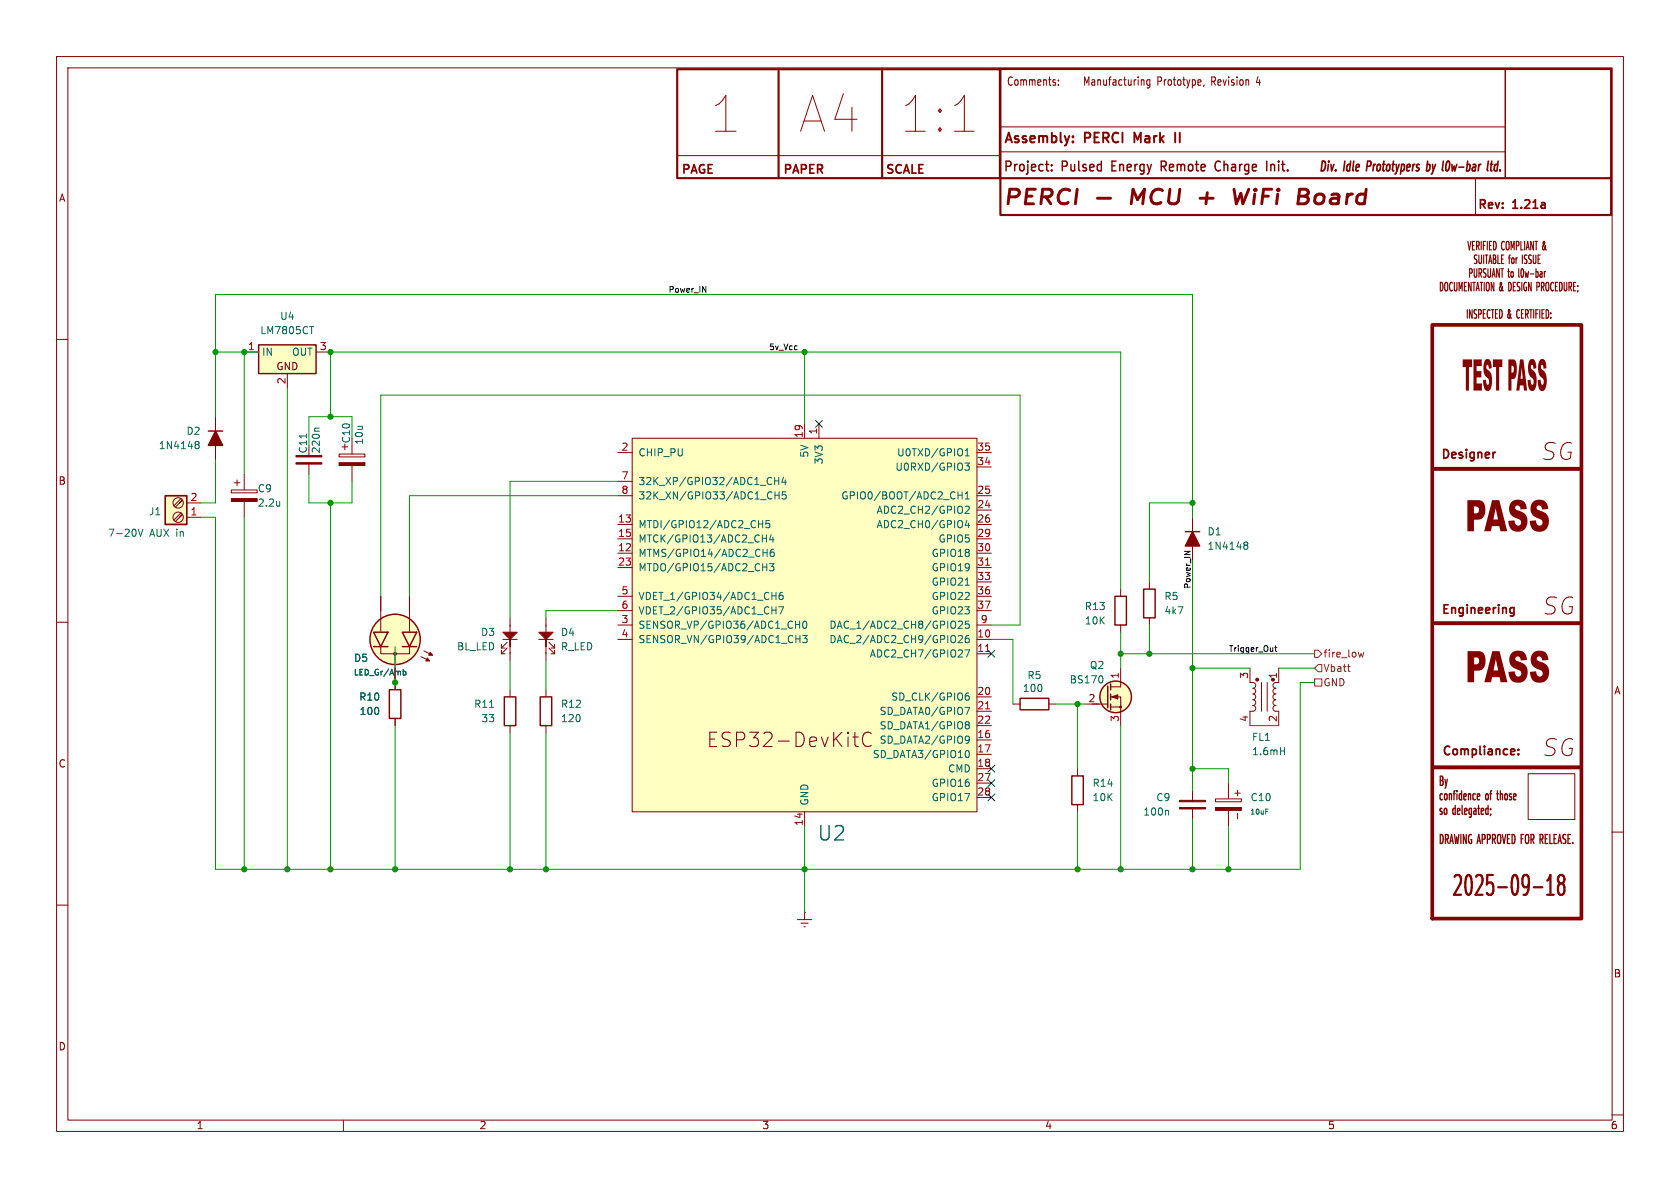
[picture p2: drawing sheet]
<svg xmlns="http://www.w3.org/2000/svg" width="297mm" height="210mm" viewBox="0 0 297 210" stroke-linecap="round" stroke-linejoin="round" font-family="sans-serif">
<path d="M119.7 12.2h57.1v19.3h-57.1zM137.6 12.5v18.8M156 12.5v18.8M176.9 12.2h107.9v25.8h-107.9zM176.9 31.5h108" fill="none" stroke="#840000" stroke-width=".38"/>
<g fill="none" stroke="#840000" stroke-width=".18">
<path d="M10 10h277v190h-277zM12 12h273v186h-273zM197.1 14.1l.2 .2v.8M197.3 15l-.1 .1M197.3 14.4l-.1 .1M198.3 14.2l-.3-.1-.2 .3 .1 .6h.4M198.7 14.1h.4M198.8 13.6v1.3l.3 .2M199.5 14.1v.9l.3 .1 .2-.2M200 14.1v1M200.5 14.1v1M200.8 14.1l-.2 .1-.1 .2"/>
<path d="M201.2 13.6v.1M201.2 14.1v1M201.8 14.2l.1-.1 .3 .1v.9M201.8 14.1v1M203.3 14.2l-.3-.1-.3 .3 .1 .6h.5M203.3 14.1v1.2l-.2 .3-.3-.1M212.9 15l-.1 .3M119.8 27.5h56.9M176.9 22.4h89.1M176.9 26.8h89.1M260.9 31.5v6.5M10 60h2"/>
<path d="M10 110h2M284.9 147.1h2M10 160h2M60.7 198v2M284.9 197.1h2"/>
</g>
<path d="M271.1 156.8h1.6M273.5 158.2h1.2M273.5 155.7l.6-1v3.5M275.8 156.2a1.4 1.4 0 0 0 0 2 .63 .63 0 0 0 .8-.7 1.2 1.2 0 0 0-.4-1.3M275.8 156.2l-.2-.2a.94 .94 0 0 1 .2-1.3 .78 .78 0 0 1 .8 .4 .78 .78 0 0 1-.2 .9l-.2 .2M275.8 156.2h.4" fill="none" stroke="#840000" stroke-width=".4"/>
<path d="M194 35h2.3M212.2 35h2.3M218.2 33.4l.4 2.6 .8-1.8 .3 1.8 1.1-2.6" fill="none" stroke="#840000" stroke-width=".52"/>
<path d="M252.2 30.1h.4M252.4 28.5l-.2 1.7M252.6 29.1h-.3M263 30.1l.1 .1M263.1 28.5l-.2 1.5M263.5 29.1h.4M263.7 28.5l-.2 1.5 .1 .1 .2 .1M264.7 29.1l-.4 .1-.2 .7 .2 .3 .4-.1" fill="none" stroke="#840000" stroke-width=".29"/>
<path d="M266.1 12.2v19.2M184.8 29.1h.6M185.1 30.1l.3 .1M185.9 30v.2M185.9 29.1v.2M205.3 29.4h.6M205.9 28.5h-.6v1.7M215.5 28.5a.93 .93 0 0 0-.7 .7 .93 .93 0 0 0 .3 .9l.4 .1M223.9 28.5v1.7M224.7 29.1v1.1M225.1 29.1l-.4 .1" fill="none" stroke="#840000" stroke-width=".25"/>
<path d="M201.1 24.7l-.6-1.3v1.8M207.8 23.4v1.8M208.6 23.4v1.8" fill="none" stroke="#840000" stroke-width=".34"/>
<path d="M253.2 57.4h26.4v105h-26.4z" fill="none" stroke="#840000" stroke-width=".65"/>
<path d="M253.7 82.9h25.5M253.7 110.2h25.5" fill="none" stroke="#840000" stroke-width=".7"/>
<path d="M264.2 80h.2M267.2 107.4l.5 .1M267.7 107.4v1.2l-.3 .3M267.7 108.3l-.5 .1M268.4 133.3v.1M268.4 132.5v.1" fill="none" stroke="#840000" stroke-width=".3"/>
<g fill="#840000">
<path d="M258.6 63.5h1.6v1.4h-.5v4.1h-.6v-4.1h-.5z"/>
<path d="M260.5 63.5h1.5v1.2h-1v.9h.9v1.1h-.9v1.1h1v1.2h-1.5z"/>
<path d="M262.7 63.6a.69 .69 0 0 1 .7 0 .69 .69 0 0 1 .3 .7v.8l-.5 .1-.2-.7a.46 .46 0 0 0-.3 .4 .46 .46 0 0 0 .3 .4 2.6 2.6 0 0 1 .7 2.9 .7 .7 0 0 1-.3 .8 .7 .7 0 0 1-.9-.1l-.2-.6-.1-1.1 .5-.1a.66 .66 0 0 0 .4 .9l.1-.2a1.1 1.1 0 0 0-.6-1.3 2.97 2.97 0 0 1 .1-2.9z"/>
<path d="M263.9 63.5h1.7v1.4h-.6v4.1h-.5v-4.1h-.6z"/>
<path d="M266.7 63.5l1 .1a3.3 3.3 0 0 1 .3 2.9l-.1 .2a.58 .58 0 0 1-.7 .3v2h-.5v-3.1h.5a.7 .7 0 0 0 .3-1.2h-.3v1.2h-.5z"/>
<path d="M268.7 63.5h.6l.7 5.5h-.6l-.1-.9h-.6l-.1 .9h-.5l.2-2h.9l-.2-2-.2 2h-.5z"/>
<path d="M270.6 63.6a.69 .69 0 0 1 .7 0 .69 .69 0 0 1 .2 .7l.1 .8-.5 .1-.2-.7a.46 .46 0 0 0-.3 .4 .46 .46 0 0 0 .3 .4 2.6 2.6 0 0 1 .7 2.9 .7 .7 0 0 1-.4 .8 .7 .7 0 0 1-.8-.1l-.2-.6-.1-1.1 .5-.1a.66 .66 0 0 0 .4 .9l.1-.2a1.1 1.1 0 0 0-.6-1.3 2.97 2.97 0 0 1 .1-2.9z"/>
<path d="M272.3 63.6a.69 .69 0 0 1 .8 0 .69 .69 0 0 1 .2 .7l.1 .8-.5 .1-.2-.7a.46 .46 0 0 0-.3 .4 .46 .46 0 0 0 .2 .4 2.6 2.6 0 0 1 .8 2.9 .7 .7 0 0 1-.4 .8 .7 .7 0 0 1-.8-.1l-.2-.6-.2-1.1 .6-.1a.66 .66 0 0 0 .4 .9l.1-.2a1.1 1.1 0 0 0-.6-1.3 2.97 2.97 0 0 1 0-2.9z"/>
<path d="M259.4 88.4h1.9a1.36 1.36 0 0 1 1.3 1.7 1.56 1.56 0 0 1-2 1.8v2h-1.2v-3.1h1.2a.66 .66 0 0 0 .9-.7 .66 .66 0 0 0-.9-.6v1.3h-1.2z"/>
<path d="M263.8 88.4h1.3l1.4 5.5h-1.2l-.2-.9h-1.4l-.1 .9h-1.2l.5-2.1h1.9l-.4-2-.4 2h-1.1z"/>
<path d="M267.2 88.7a1.59 1.59 0 0 1 1.8-.3 1.59 1.59 0 0 1 .9 1.6l-1.1 .1a.5 .5 0 0 0-.3-.7 .5 .5 0 0 0-.6 .5 1.13 1.13 0 0 0 .9 .5 1.9 1.9 0 0 1 1.2 1.8 1.9 1.9 0 0 1-1.3 1.8 1.68 1.68 0 0 1-2.1-1.9l1.1-.1a.67 .67 0 0 0 .3 .8 .67 .67 0 0 0 .8-.1 .69 .69 0 0 0 0-.7 .69 .69 0 0 0-.6-.3 1.77 1.77 0 0 1-1-3z"/>
<path d="M271 88.7a1.59 1.59 0 0 1 1.8-.3 1.59 1.59 0 0 1 .9 1.6l-1.1 .1a.5 .5 0 0 0-.4-.7 .5 .5 0 0 0-.5 .5 1.13 1.13 0 0 0 .9 .5 1.9 1.9 0 0 1 1.2 1.8 1.9 1.9 0 0 1-1.3 1.8 1.68 1.68 0 0 1-2.1-1.9l1.1-.1a.67 .67 0 0 0 .3 .8 .67 .67 0 0 0 .8-.1 .69 .69 0 0 0 0-.7 .69 .69 0 0 0-.6-.3 1.77 1.77 0 0 1-1-3z"/>
<path d="M259.4 115.1h2a1.36 1.36 0 0 1 1.2 1.7 1.56 1.56 0 0 1-2 1.8v2h-1.2v-3.2h1.2a.66 .66 0 0 0 .9-.6 .66 .66 0 0 0-.9-.6v1.2h-1.2z"/>
<path d="M263.8 115.1h1.3l1.4 5.5h-1.2l-.2-.9h-1.3l-.2 .9h-1.2l.5-2.1h2l-.5-2-.4 2h-1.1z"/>
<path d="M267.3 115.4a1.59 1.59 0 0 1 1.7-.3 1.59 1.59 0 0 1 1 1.6l-1.1 .1a.5 .5 0 0 0-.4-.7 .5 .5 0 0 0-.6 .5 1.13 1.13 0 0 0 1 .5 1.9 1.9 0 0 1 1.2 1.8 1.9 1.9 0 0 1-1.3 1.8 1.68 1.68 0 0 1-2.1-1.9l1.1-.1a.67 .67 0 0 0 .2 .7 .67 .67 0 0 0 .8 0 .69 .69 0 0 0 .1-.7 .69 .69 0 0 0-.7-.4 1.77 1.77 0 0 1-.9-2.9z"/>
<path d="M271.1 115.4a1.59 1.59 0 0 1 1.7-.3 1.59 1.59 0 0 1 .9 1.6l-1.1 .1a.5 .5 0 0 0-.3-.7 .5 .5 0 0 0-.6 .5 1.13 1.13 0 0 0 1 .5 1.9 1.9 0 0 1 1.2 1.8 1.9 1.9 0 0 1-1.3 1.8 1.68 1.68 0 0 1-2.1-1.9l1.1-.1a.67 .67 0 0 0 .2 .7 .67 .67 0 0 0 .8 0 .69 .69 0 0 0 .1-.7 .69 .69 0 0 0-.7-.4 1.77 1.77 0 0 1-.9-2.9z"/>
</g>
<g fill="none" stroke="#840000" stroke-width=".2">
<path d="M254.6 49.9a.6 .6 0 0 1 .5 .9v.3a.34 .34 0 0 1-.5 .3zM255.5 50l.3-.1a1.41 1.41 0 0 1 0 1.5h-.2a1.51 1.51 0 0 1-.1-1.4zM256.8 50.1l-.2-.2a.99 .99 0 0 0-.2 1.4l.2 .1 .2-.1M257.1 49.9v1.2l.2 .3 .2-.1 .1-.2v-1.2M258 51.4v-1.5l.2 1.1 .3-1.1v1.5M258.9 50.6h.2M259.3 49.9h-.4v1.5h.4M259.5 42.7l.3 1.5 .2-1.5M259.8 48.3h.3l.1-.2 .1-.3-.2-.3h-.3v1.5M260.1 49.9v1.5l-.5-1.5v1.5M260.3 43.4h.3M260.3 49.9h.5"/>
<path d="M260.6 49.9v1.5M260.6 47.5v1.2l.2 .3h.1l.2-.3v-1.2M260.7 42.7h-.4v1.5h.4M261 51.4l.2-1.5 .3 1.5M261 43.5h.4l.1-.2v-.3l-.1-.3h-.4v1.5M261 51h.4M261.1 45.2a.36 .36 0 0 0-.5 .1 .36 .36 0 0 0 .2 .5 .4 .4 0 0 1 .3 .4 .4 .4 0 0 1-.3 .4l-.2-.1M261.2 43.5l.3 .7M261.4 54.7h.3l.2 .3-.1 .5h-.4M261.4 45.1v1.2l.2 .3 .2-.1 .1-.2v-1.2M261.5 48.3h.3l.1-.2v-.3l-.1-.3h-.3v1.5M261.7 48.3l.2 .7"/>
<path d="M261.7 49.9h.4M261.9 42.7v1.5M261.9 49.9v1.5M262.2 43.4h.3M262.3 45.1v1.5M262.4 49.9v1.5M262.6 45.1h.4M262.6 42.7h-.4v1.5M262.7 47.6a.36 .36 0 0 0-.5 .1 .36 .36 0 0 0 .2 .5 .4 .4 0 0 1 .3 .4 .4 .4 0 0 1-.3 .4l-.2-.1M262.8 45.1v1.5M262.9 50l.2-.1a1.41 1.41 0 0 1 0 1.5h-.2a1.51 1.51 0 0 1 0-1.4zM262.9 42.7v1.5"/>
<path d="M263 47.5v1.2l.2 .3 .2-.1 .1-.2v-1.2M263.2 46.6l.3-1.5 .2 1.5M263.3 46.2h.3M263.3 43.4h.3M263.7 42.7h-.4v1.5h.4M263.8 49l.3-1.5 .2 1.5M263.9 48.6h.3M264 45.1h.3l.1 .3-.1 .4 .1 .1 .1 .4-.2 .3h-.3zM264 45.8h.3M264.1 42.7a.6 .6 0 0 1 .4 .8v.3a.34 .34 0 0 1-.4 .4zM264.1 49.9v1.5l-.5-1.5v1.5M264.8 45.1v1.5h.4"/>
<path d="M265.1 47.5v1.5l-.5-1.5v1.5M265.3 47.5h.5M265.5 45.8h.2M265.6 47.5v1.5M265.6 50.6l-.1 .7-.3 .1-.1-.5 .4-.7-.2-.3a1.38 1.38 0 0 0 .4 1.5h.1M265.8 45.1h-.3v1.5h.3M265.9 42.8l-.1-.1a.99 .99 0 0 0-.2 1.4l.2 .1 .1-.2M266.4 42.7h.2a1.41 1.41 0 0 1 0 1.5h-.2a1.51 1.51 0 0 1 0-1.5zM266.6 48h.3M266.7 47.5v1.3l.2 .2M266.7 45.6h.3M266.7 49.9a.6 .6 0 0 1 .5 .9l-.1 .3a.34 .34 0 0 1-.4 .3z"/>
<path d="M267 45.1l-.2 .2v1.3M267.1 44.2v-1.5l.3 1 .3-1v1.5M267.2 48.1l.2-.1 .1 .3v.4l-.1 .3-.2-.1-.1-.2zM267.3 45.7l.2-.1 .2 .3v.4l-.2 .3-.2-.1-.1-.2zM267.5 50.6h.3M267.9 49.9h-.4v1.5h.4M268 45.6v1M268.1 43.5h.3l.1-.2v-.3l-.1-.3h-.3v1.5M268.2 45.6l-.2 .3M268.5 47.5v1.3l.1 .2M268.7 50a.36 .36 0 0 0-.5 .1 .36 .36 0 0 0 .2 .5 .4 .4 0 0 1 .3 .4 .4 .4 0 0 1-.4 .4l-.1-.1M268.9 42.7v1.5h.4"/>
<path d="M269 47.6l.1-.1a1.13 1.13 0 0 1 0 1.5 1.61 1.61 0 0 1-.1-1.4zM269 49.9v1.5M269.1 45.1v1.5M269.5 42.7v1.5M269.6 48l.2 1 .1-.7 .2 .7 .1-1M269.7 55.5h.3l.1-.1 .1-.4-.2-.3h-.3v1.5M269.8 44.2l.3-1.5 .2 1.5M269.8 50v-.1a.94 .94 0 0 0-.3 1.4l.2 .1 .2-.1v-.5h-.2M269.9 43.7h.4M269.9 55.5l.3 .7M269.9 45.2a.36 .36 0 0 0-.4 .1 .36 .36 0 0 0 .1 .5 .4 .4 0 0 1 .3 .4 .4 .4 0 0 1-.3 .4l-.1-.1M270.4 54.7h.5"/>
<path d="M270.5 48.4h.7M270.7 49.9v1.5l-.5-1.5v1.5M270.7 45.2a.36 .36 0 0 0-.5 .1 .36 .36 0 0 0 .2 .5 .4 .4 0 0 1 .3 .4 .4 .4 0 0 1-.3 .4l-.2-.1M271.1 45.1v1.2l.1 .3 .2-.1 .1-.2v-1.2M271.1 42.7v1.5l-.5-1.5v1.5M271.4 42.7h.4M271.5 47.5v1.5M271.5 48.1l.3-.1 .1 .3v.6h-.4M271.6 42.7v1.5M271.7 50.7h.3l.1-.1 .1-.4-.2-.3h-.3v1.5M271.9 45.8h.3M272.3 48.1h.3v.9"/>
<path d="M272.3 45.1h-.4v1.5h.4M272.5 50.7h.3l.1-.1 .1-.4-.2-.3h-.3v1.5M272.6 48.4h-.2l-.2 .2 .2 .4 .2-.1M272.7 50.7l.3 .7M273 48v1M273.2 43.4l-.1 .6-.2 .2-.2-.5 .4-.7-.2-.3a1.38 1.38 0 0 0 .4 1.5h.1M273.2 48l-.2 .3M273.4 50l.2-.1a1.41 1.41 0 0 1 0 1.5h-.1a1.51 1.51 0 0 1-.1-1.4zM274.6 50.1l-.1-.2a.99 .99 0 0 0-.2 1.4l.2 .1 .1-.1M275 50.6h.2M275.4 49.9h-.4v1.5h.4M275.7 49.9a.6 .6 0 0 1 .5 .9l-.1 .3a.34 .34 0 0 1-.4 .3z"/>
<path d="M276.5 49.9v1.2l.2 .3 .2-.1 .1-.2v-1.2M277.4 50.7h.3l.1-.1v-.4l-.1-.3h-.3v1.5M277.6 50.7l.2 .7M278.2 50.6h.3M278.6 49.9h-.4v1.5h.4M278.9 50.5v.1M279 51.3l-.1 .3"/>
</g>
<g fill="none" stroke="#840000" stroke-width=".23">
<path d="M254.6 137.2h.3l.2 .3-.2 .5 .2 .1v.4l-.1 .3h-.4zM254.6 138h.3M255.4 137.7l.3 1.1M255.7 138.8l-.3 .5M255.9 137.7l-.2 1.1M257.3 139.8l-.3 .2v1.4M257.6 139.8v.1M258.4 139.8v1.6M263.7 139.8l-.2 .2v1.4M264.7 139.8v1.4l.2 .2M265.2 139.8v1.6M254.9 143l-.1-.1a.31 .31 0 0 0-.2 .3 .31 .31 0 0 0 .3 .3v.4h-.3"/>
<path d="M255 140.4l-.3-.1-.1 .3 .1 .7h.3M255.4 143l.2-.1 .2 .3v.5l-.2 .3-.2-.1-.1-.2zM255.4 140.4l.3-.1 .1 .3v.5l-.1 .3-.3-.1v-.2zM256.2 140.5l.2-.2 .2 .1v1M256.2 140.3v1.1M256.9 140.3h.4M257.3 143l-.3-.1-.2 .3 .1 .7h.4M257.3 142.4v1.6M257.6 140.3v1.1M257.7 143.4l.4-.1-.1-.4-.3 .1v.7l.1 .3 .2-.1M258.4 140.4l-.3-.1-.1 .3v.7h.4M258.5 142.4v1.3l.1 .3"/>
<path d="M258.8 140.9l.4-.2-.1-.4-.3 .1v.8l.1 .2 .3-.1M258.9 143.4l.4-.1-.1-.4-.2 .1-.1 .7 .1 .3 .3-.1M259.6 140.5l.1-.2 .3 .1v1M259.6 140.3v1.1M260.1 142.9v1.3l-.1 .3-.3-.1M260.1 143l-.2-.1-.2 .3 .1 .7h.3M260.6 143h.3v1M260.8 140.4l-.2-.1-.2 .3 .1 .7h.3M260.9 143.3l-.3 .1-.1 .2 .1 .4 .3-.1M261.2 140.9l.4-.2-.1-.4-.3 .1v.8l.1 .2 .3-.1M261.3 142.9h.3M261.4 142.4v1.3l.2 .3"/>
<path d="M261.9 143.4l.4-.1-.1-.4-.3 .1v.7l.1 .3 .2-.1M262.7 140.4l.2-.1 .2 .3v.5l-.2 .3-.2-.1-.1-.2zM263.1 143l-.3-.1-.2 .3 .1 .7h.4M263.1 142.4v1.6M263.4 140.3h.3M263.5 143v.1M263.5 143.9v.3M263.9 147.5h.3l.2 .3-.1 .5-.4 .1M264.1 148.4l.3 .7M264.6 140.3h.3M264.8 147.6l.3-.1a1.45 1.45 0 0 1 0 1.6h-.2a1.54 1.54 0 0 1-.1-1.5zM265.2 140.5l.2-.2 .2 .1v1"/>
<path d="M265.6 147.5l.3 1.6M266.1 140.4l.2-.1 .2 .3v.5l-.2 .3-.2-.1-.1-.2zM267.2 140.4l-.1-.1a.31 .31 0 0 0-.3 .4 .31 .31 0 0 0 .4 .2v.4h-.4M267.6 140.9l.4-.2-.1-.4-.3 .1v.8l.1 .2 .3-.1M272.5 148.4l.3 .7M272.7 147.7v.5M275.5 148.7h.4M275.7 147.5l.3 1.6M276.8 147.6a.38 .38 0 0 0-.5 .1 .38 .38 0 0 0 .2 .6 .42 .42 0 0 1 .3 .4 .42 .42 0 0 1-.4 .4l-.1-.1M277.2 148.3h.3M277.6 147.5h-.4v1.6h.4M278 149v.1"/>
</g>
<path d="M253.5 135.6h25.8" fill="none" stroke="#840000" stroke-width=".7"/>
<path d="M95.2 113h2.6M96.5 109.2v2.6M96.5 114.3v2.5M97 113.5l1 1.1M97 114.6l1 1M97.4 114.6h.6M97.4 115.6h.6M98 113.9v.7M98 114.9v.7M270.2 136.8h8.2v8.1h-8.2z" fill="none" stroke="#840000" stroke-width=".18"/>
<path d="M95.2 111.8h2.6l-1.3 1.2v1.3v-1.3z" fill="#840000" stroke="#840000" stroke-width=".18"/>
<path d="M45.7 61h10.2v5h-10.2z" fill="#ffffc2"/>
<path d="M45.7 61h10.2v5h-10.2zM197.1 105.4h2v5.1h-2zM68.8 121.9h2.1v5.1h-2.1zM89.2 123.2h2v5.1h-2zM95.5 123.2h2v5.1h-2zM180.3 123.4h5.1v2.1h-5.1zM189.5 137.2h2v5h-2z" fill="none" stroke="#840000" stroke-width=".25"/>
<g fill="none" stroke="#840000" stroke-width=".18">
<path d="M43.2 62.2h2.5M50.8 66v2.6M55.9 62.2h2.5M88.6 113.9v.7M88.6 114.9v.7M88.6 114.6h.7M88.6 115.6h.7M88.9 113h2.5M89.7 113.5l-1.1 1.1M89.7 114.6l-1.1 1M90.2 109.2v2.6M90.2 114.3v2.5"/>
<path d="M198.1 104.1v1.3M198.1 110.5v1.3M69.8 120.7v1.2M69.8 127v1.3M90.2 121.9v1.3M90.2 128.3v1.2M96.5 121.9v1.3M96.5 128.3v1.2M179.1 124.5h1.2M185.4 124.5h1.3M190.5 135.9v1.3M210.8 139.7v2"/>
<path d="M217.2 138.4v2.7M190.5 142.2v1.3M210.8 142.8v2M214.9 141.2h4.6v.5h-4.6zM217.2 143.4v2.7M218.8 143.8v1"/>
</g>
<path d="M54.7 57.7h.8M86.6 125h.7M206.4 143.2l.2 .2v.7M223.8 143h.4" fill="none" stroke="#006464" stroke-width=".18"/>
<g fill="#840000" stroke="#840000" stroke-width=".18">
<path d="M214.9 142.7h4.6v.6h-4.6z"/>
<path d="M208.5 141.5h4.6v.2h-4.6z"/>
<path d="M208.5 142.7h4.6v.3h-4.6z"/>
<path d="M88.9 111.8h2.5l-1.2 1.2v1.3v-1.3z"/>
</g>
<path d="M29.2 87.6h3.8v5.1h-3.8z" fill="#ffffc2"/>
<path d="M29.2 87.6h3.8v5.1h-3.8z" fill="none" stroke="#840000" stroke-width=".3"/>
<g fill="none" stroke="#840000" stroke-width=".18">
<path d="M31.7 91.4l.6-.5-1.3 1.3M31.7 88.9l.6-.5-1.3 1.3M32 90.7l-1.3 1.2M32 88.1l-1.3 1.3M33 91.4h2.6M33 88.9h2.6M198.1 118.1v3.3h-1.8M191.8 124.5h4M196.3 123.2h1.8v5.1M196.3 125h1.8"/>
<circle cx="31.5" cy="88.9" r=".92"/>
<circle cx="31.5" cy="91.4" r=".92"/>
</g>
<path d="M24.4 93.5l.4 1.3 .5-1.3M194.9 119.6l.1 .3-.1 .7" fill="none" stroke="#006464" stroke-width=".18"/>
<circle cx="197.2" cy="123.2" r="2.79" fill="#ffffc2" stroke="#ffffc2" stroke-width=".18"/>
<g fill="none" stroke="#840000" stroke-width=".25">
<path d="M195.8 121.3v3.8M196.3 120.9v1M196.3 122.7v1M196.3 124.5v1"/>
<circle cx="197.2" cy="123.2" r="2.79"/>
</g>
<g fill="#840000" stroke="#840000" stroke-width=".18">
<path d="M196.6 123.2l1-.4v.8z"/>
<circle cx="198.1" cy="125" r=".18"/>
</g>
<path d="M111.8 77.5h60.9v66h-60.9z" fill="#ffffc2"/>
<g fill="none" stroke="#840000" stroke-width=".18">
<path d="M111.8 77.5h60.9v66h-60.9zM142.2 74.9v2.6M144.8 74.9v2.6M109.2 80h2.6M109.2 85.1h2.6M109.2 87.6h2.6M109.2 92.7h2.6M109.2 95.3h2.6M109.2 97.8h2.6M172.7 80h2.6M172.7 87.6h2.6M172.7 92.7h2.6"/>
<path d="M172.7 95.3h2.6M172.7 97.8h2.6M172.7 82.6h2.6M172.7 90.2h2.6M109.2 100.3h2.6M109.2 105.4h2.6M109.2 108h2.6M109.2 110.5h2.6M109.2 113h2.6M172.7 100.3h2.6M172.7 105.4h2.6M172.7 108h2.6"/>
<path d="M172.7 110.5h2.6M172.7 113h2.6M172.7 102.9h2.6M172.7 115.6h2.6M150.8 130.3h.9M151.1 131.6l.2 .3 .4 .1M154 129.7a.95 .95 0 0 0-1.1-.2 .95 .95 0 0 0-.4 1 1.08 1.08 0 0 0 .3 1.2 1.08 1.08 0 0 0 1.1 .2l.1-.2M172.7 123.2h2.6M172.7 125.7h2.6M172.7 128.3h2.6M172.7 130.8h2.6M172.7 133.4h2.6"/>
<path d="M172.7 135.9h2.6M172.7 138.4h2.6M142.2 143.5v2.6M172.7 141h2.6M141 162.6h2.5M141.6 163.2h1.3M142.1 163.8h.3M142.2 161.3h.1M142.2 161.3v1.3"/>
</g>
<g fill="none" stroke="#006464" stroke-width=".18">
<path d="M170.6 79.7l.4-.4v1.3M134.1 92.6h.7M134.8 95.2h.7M134.8 92v1.3M134.9 97.7h.7M135.5 94.6v1.2M135.6 99.6v1.3M135.6 97.1v1.3M136 92h-.6v.6l.2-.1 .4 .1 .1 .1-.1 .5-.1 .1-.5-.1M136 99.6h.8l-.4 .5 .4 .1v.6l-.2 .1-.6-.1M136.3 94.5l-.3 .9h.8M136.6 95v.8"/>
<path d="M136.8 97.1l-.4 .1a.86 .86 0 0 0 0 1.2l.4-.2 .1-.4-.3-.2h-.3l-.1 .2M136.9 84.4v1.3M136.9 85h.8M137 86.9v1.3M137 87.5h.7M137.7 84.4v1.3M137.7 86.9v1.3M138.5 84.3l-.3 .9h.8M138.8 84.8v.9M138.9 86.9h-.6v.6l.2-.1 .4 .1 .1 .2-.1 .4-.1 .1-.5-.1M169.4 87.5h.7M170.1 86.9v1.3"/>
<path d="M170.6 81.9h.8l-.5 .4 .4 .2v.5l-.2 .1h-.5M170.6 88.2h.8M170.6 80.6h.8M170.6 87.3l.4-.4v1.3M170.6 89.6l.5-.1 .3 .3-.8 .9h.8M170.9 92l-.3 .9h.8M171.2 92.4v.9M134.8 100.2h.8M136.5 105.3h.7M136.5 107.9h.7M137.2 104.7v1.3M137.2 107.3v1.2"/>
<path d="M137.7 107.3h.8l-.5 1.2M138.3 104.7l-.3 .1a.86 .86 0 0 0 0 1.2l.4-.1 .1-.5-.3-.2h-.2l-.3 .2M140.6 110.4h.8M140.7 112.9h.7M141.4 109.8v1.3M141.4 112.3v1.3M141.9 112.3h.8l-.4 .5 .3 .1v.6l-.2 .1-.5-.1M142 109.9l.2-.1a.68 .68 0 0 1 .4 .6 .68 .68 0 0 1-.4 .7l-.2-.2-.1-.3zM169.4 109.9l.5-.1 .3 .4-.8 .9h.8M169.4 112.5l.5-.2 .3 .4-.8 .9h.8M170.6 114.9h.8l-.5 1.2M170.6 103.4h.8"/>
<path d="M171.2 112.3l-.3 .1a.86 .86 0 0 0 0 1.2l.4-.1 .1-.4-.3-.3-.3 .1-.2 .2M171.3 109.8h-.6l-.1 .6 .2-.1h.4l.2 .2-.1 .4-.2 .2-.5-.2M170.6 125h.8l-.5 1.3M170.8 123h.3l.3 .2-.2 .5h-.4M170.8 132.8l.1-.1a.68 .68 0 0 1 .5 .6 .68 .68 0 0 1-.5 .6l-.1-.1M170.9 127.6h.2l.3 .2-.3 .3M170.9 130.1l.4 .1a.84 .84 0 0 1-.3 1.2M170.9 128.1h.2M171.1 128.1l.3 .3v.2l-.2 .2h-.3M171.2 122.5l-.3 .1-.2 .2M171.4 130.7l-.3 .2h-.2"/>
</g>
<path d="M174.2 99.9h.8M174.2 115.2h.8M174.2 125.3h.8" fill="none" stroke="#a90000" stroke-width=".18"/>
<path d="M71.1 111.8h2.6l-1.3 2.5z" fill="#1ec81e"/>
<path d="M66 111.8h2.6l-1.3 2.5z" fill="#fff52d"/>
<circle cx="69.8" cy="113" r="4.4" fill="#ffffc2" stroke="#ffffc2" stroke-width=".18"/>
<g fill="none" stroke="#840000" stroke-width=".18">
<path d="M38.1 73.7v7.6M61 78.5v1M62.2 77.5v2.8M40.9 86.6h4.6v.5h-4.6zM41.4 85.3h1M41.9 84.8v1.1M43.2 83.8v2.8M43.2 88.6v2.8M54.6 81.8v2M59.9 80.3h4.6v.5h-4.6zM62.2 82.3v2.8M210.8 91.4v7.7"/>
<path d="M67.3 114.3v1.3h5.1v-1.3M67.3 105.4v6.2M69.8 115.6v6.3M72.4 105.4v6.2M74.4 116.1l1.5 .7M74.9 115.1l1.6 .7M75.6 116.3l-.3 .5M76.1 115.3l-.3 .5M203.2 102.9v1.2M203.2 109.2v1.3M221 118.1v2.6h.7l.3 .4-.1 .4-.4 .2 .3 .1 .2 .2-.1 .5-.4 .2 .4 .2 .1 .4-.2 .3-.3 .1 .4 .1 .1 .4-.1 .4-.4 .1 .4 .3v.5l-.3 .2h-.6v2.6M226.1 118.1v2.6h-.7l-.3 .2v.5l.5 .3-.4 .1-.2 .4 .2 .3 .4 .2-.4 .1-.1 .3 .1 .4 .4 .2-.5 .2v.5l.2 .2 .3 .1-.4 .2-.2 .4 .3 .4h.8v2.6"/>
<path d="M69.8 127v1.3M223 120.7v5M224 120.7v5"/>
</g>
<g fill="none" stroke="#840000" stroke-width=".25">
<path d="M36.8 76.2h2.6M209.5 94h2.6M66 111.8h2.6l-1.3 2.5zM66 114.3h2.6M71.1 111.8h2.6l-1.3 2.5zM71.1 114.3h2.6M202.2 104.1h2v5.1h-2z"/>
<circle cx="69.8" cy="113" r="4.4"/>
</g>
<g fill="#840000" stroke="#840000" stroke-width=".18">
<path d="M76.1 115.3l.4 .5h-.7z"/>
<path d="M75.6 116.3l.3 .5h-.6z"/>
<path d="M52.3 80.5h4.6v.3h-4.6z"/>
<path d="M52.3 81.8h4.6v.2h-4.6z"/>
<path d="M59.9 81.8h4.6v.5h-4.6z"/>
<path d="M40.9 88.1h4.6v.5h-4.6z"/>
<circle cx="69.8" cy="115.6" r=".25"/>
<circle cx="222.2" cy="120.1" r=".25"/>
</g>
<g fill="none" stroke="#006464" stroke-width=".18">
<path d="M34.6 78.5l.1 .1M34.6 78.1l.4-.1 .1 .2 .1 .2-.2 .2M34.7 78.6h.3M34.7 78.6l-.1 .1M35 78.6l.2 .2-.1 .4-.1 .1h-.4M54.2 76.7v.7M56.5 75.7h-.7l-.2 .2M49.4 88.6v.9M49.4 89.4h.1M220 96.3l.1 .1M220 95.9l.4-.1 .1 .2 .1 .1-.2 .3M220.1 96.4h.3"/>
<path d="M220.1 96.4h-.1M220.4 96.4l.2 .2-.1 .4-.1 .1-.4-.1M71.3 118.7h.3l.2 .2-.1 .4h-.4M226.4 132.8h.7M227.1 132.2v1.2"/>
</g>
<g fill="#840000" stroke="#840000" stroke-width=".25">
<path d="M210.8 94l1.3 2.5h-2.6z"/>
<path d="M38.1 76.2l1.3 2.5h-2.6z"/>
</g>
<path d="M232.4 114.9h.6l.7 .7-.7 .6h-.6zM233 117.5h.7v1.2h-.7l-.6-.6zM238.2 117.8h.5M238.6 118.7h.1M241.1 115.3l-.2 .8-.3-.6-.2 .6M232.4 120h1.3v1.3h-1.3z" fill="none" stroke="#725600" stroke-width=".18"/>
<path d="M124.2 50.6l.6 1.1v-1.1M209.4 97.5h1l-1 .5M225.3 114.5h.4M225.5 114.1v.9l.2 .2" fill="none" stroke="#0f0f0f" stroke-width=".18"/>
<g fill="none" stroke="#009600" stroke-width=".18">
<path d="M38.1 62.2h7.6M38.1 73.7v-21.6h172.7v39.3M43.2 62.2v21.6M50.8 68.6v85.1M58.4 73.7v-11.5h139.7v41.9M62.2 77.5v-3.8h-7.6v5M142.2 62.2v12.7M35.6 91.4h2.5v62.3h191.8v-33h2.5M38.1 81.3v7.6h-2.5M43.2 91.4v62.3M54.6 83.8v5.1h7.6v-3.8M58.4 88.9v64.8"/>
<path d="M109.2 85.1h-19v24.1M109.2 87.6h-36.8v17.8M210.8 99.1v40.6M210.8 88.9h-7.6v14M67.3 105.4v-35.5h113v40.6h-5M69.8 114.3v6.4M90.2 116.8v5.1M96.5 116.8v5.1M109.2 108h-12.7v1.2M175.3 113h3.8v11.5M198.1 111.8v6.3M198.1 115.6h34.3"/>
<path d="M203.2 110.5v5.1M210.8 118.1h10.2M226.1 118.1h6.3M69.8 128.3v25.4M90.2 129.5v24.2M96.5 129.5v24.2M186.7 124.5h5.1M190.5 124.5v11.4M198.1 128.3v25.4M210.8 135.9h6.4v2.5M221 128.3h5.1M142.2 146.1v15.2"/>
<path d="M190.5 143.5v10.2M210.8 144.8v8.9M217.2 146.1v7.6"/>
</g>
<path d="M144.2 74.3l1.2 1.2M145.4 74.3l-1.2 1.2M174.7 115l1.2 1.2M175.9 115l-1.2 1.2M174.7 135.3l1.2 1.2M174.7 137.8l1.2 1.2M175.9 135.3l-1.2 1.2M175.9 137.8l-1.2 1.2M174.7 140.4l1.2 1.2M175.9 140.4l-1.2 1.2" fill="none" stroke="#000084" stroke-width=".18"/>
<g fill="#009600" stroke="#009600" stroke-width=".18">
<circle cx="190.5" cy="153.7" r=".46"/>
<circle cx="210.8" cy="88.9" r=".46"/>
<circle cx="190.5" cy="124.5" r=".46"/>
<circle cx="142.2" cy="153.7" r=".46"/>
<circle cx="90.2" cy="153.7" r=".46"/>
<circle cx="96.5" cy="153.7" r=".46"/>
<circle cx="69.8" cy="153.7" r=".46"/>
<circle cx="142.2" cy="62.2" r=".46"/>
<circle cx="198.1" cy="153.7" r=".46"/>
<circle cx="210.8" cy="135.9" r=".46"/>
<circle cx="210.8" cy="153.7" r=".46"/>
<circle cx="217.2" cy="153.7" r=".46"/>
<circle cx="210.8" cy="118.1" r=".46"/>
<circle cx="198.1" cy="115.6" r=".46"/>
<circle cx="203.2" cy="115.6" r=".46"/>
<circle cx="43.2" cy="153.7" r=".46"/>
<circle cx="58.4" cy="153.7" r=".46"/>
<circle cx="50.8" cy="153.7" r=".46"/>
<circle cx="69.8" cy="120.7" r=".46"/>
<circle cx="38.1" cy="62.2" r=".46"/>
<circle cx="43.2" cy="62.2" r=".46"/>
<circle cx="58.4" cy="88.9" r=".46"/>
<circle cx="58.4" cy="62.2" r=".46"/>
<circle cx="58.4" cy="73.7" r=".46"/>
</g>
<g font-size="8.8" fill="#840000">
<text x="125.7" y="23.7">1</text>
<text x="141.3" y="23.7">A4</text>
<text x="159.3" y="23.7">1:1</text>
</g>
<text font-size="4.9" fill="#840000" x="256.4" y="158.6">2025-09-18</text>
<g font-size="4.2" fill="#840000">
<text x="272.6" y="81.6">SG</text>
<text x="272.8" y="108.9">SG</text>
<text x="272.8" y="134">SG</text>
</g>
<g font-size="3.6" fill="#840000">
<text x="177.2" y="36.9">PERCI</text>
<text x="200.8" y="36.9">MCU</text>
<text x="213.8" y="36.9">+</text>
<text x="220.8" y="36.9">WiFi</text>
<text x="233.1" y="36.9">Board</text>
</g>
<text font-size="3.5" fill="#840000" x="124.9" y="132.3">ESP32-DevKitC</text>
<text font-size="3.5" fill="#006464" x="144.4" y="149">U2</text>
<g font-size="2.4" fill="#840000">
<text x="177.4" y="25.4">Assembly:</text>
<text x="191.8" y="25.4">PERCI</text>
<text x="201.3" y="25.4">Mark</text>
<text x="177.3" y="30.4">Project:</text>
<text x="187.7" y="30.4">Pulsed</text>
<text x="197" y="30.4">Energy</text>
<text x="206.1" y="30.4">Remote</text>
<text x="216.2" y="30.4">Charge</text>
<text x="225.7" y="30.4">Init.</text>
<text x="232.9" y="30.4">Div.</text>
<text x="237.5" y="30.4">Idle</text>
<text x="242.1" y="30.4">Prototypers</text>
<text x="253.4" y="30.4">by l0w-bar</text>
<text x="265.3" y="30.4">ltd.</text>
</g>
<g font-size="2.2" fill="#840000">
<text x="254.3" y="149.3">By confidence</text>
<text x="266.4" y="149.3">of those</text>
<text x="273.8" y="149.3">so</text>
</g>
<g font-size="2.1" fill="#840000">
<text x="177.9" y="15.5">Comments: Manufacturing</text>
<text x="204.6" y="15.5">Prototype,</text>
<text x="214.3" y="15.5">Revision</text>
<text x="222.5" y="15.5">4</text>
<text x="120.4" y="31.1">PAGE</text>
<text x="138.3" y="31.1">PAPER</text>
<text x="156.5" y="31.1">SCALE</text>
<text x="261.2" y="37.3">Rev:</text>
<text x="267.6" y="37.3">1.21a</text>
<text x="247.4" y="56.4">for ISSUE PURSUANT</text>
<text x="262.8" y="56.4">to l0w-bar</text>
<text x="271.1" y="56.4">DOCUMENTATION</text>
<text x="254.7" y="81.5">Designer</text>
<text x="254.7" y="108.9">Engineering</text>
<text x="254.9" y="133.9">Compliance:</text>
</g>
<g font-size="1.8" fill="#840000">
<text x="10.3" y="35.9">A</text>
<text x="48.8" y="65.6">GND</text>
<text x="10.3" y="85.9">B</text>
<text x="285.3" y="123">A</text>
<text x="10.3" y="135.9">C</text>
<text x="219.6" y="141.1" transform="rotate(-90 219.6 141.1)">+</text>
<text x="285.2" y="173">B</text>
<text x="10.3" y="185.9">D</text>
<text x="34.7" y="199.8">1</text>
<text x="84.7" y="199.8">2</text>
<text x="134.7" y="199.8">3</text>
<text x="184.7" y="199.8">4</text>
<text x="234.7" y="199.8">5</text>
<text x="284.7" y="199.8">6</text>
</g>
<g font-size="1.8" fill="#006464">
<text x="45.9" y="59.3">LM7805CT</text>
<text x="49.4" y="56.7">U4</text>
<text x="46.2" y="63.1">IN</text>
<text x="51.5" y="63.1">OUT</text>
<text x="32.9" y="77.1">D2</text>
<text x="28" y="79.6">1N4148</text>
<text x="54.5" y="80.3" transform="rotate(-90 54.5 80.3)">C11</text>
<text x="56.7" y="80.3" transform="rotate(-90 56.7 80.3)">220n</text>
<text x="62.1" y="78.5" transform="rotate(-90 62.1 78.5)">C10</text>
<text x="64.4" y="78.7" transform="rotate(-90 64.4 78.7)">10u</text>
<text x="112.8" y="80.9">CHIP_PU</text>
<text x="143.1" y="81" transform="rotate(-90 143.1 81)">5V</text>
<text x="145.6" y="82.2" transform="rotate(-90 145.6 82.2)">3V3</text>
<text x="158.2" y="83.4">U0RXD/GPIO3</text>
<text x="158.5" y="80.9">U0TXD/GPIO1</text>
<text x="45.5" y="87.2">C9</text>
<text x="45.5" y="89.8">2.2u</text>
<text x="112.8" y="86">32K_XP/GPIO32/ADC1_CH4</text>
<text x="112.8" y="88.5">32K_XN/GPIO33/ADC1_CH5</text>
<text x="148.6" y="88.5">GPIO0/BOOT/ADC2_CH1</text>
<text x="19" y="95.1">7-20V</text>
<text x="26.2" y="91.3">J1</text>
<text x="26.5" y="95.1">AUX in</text>
<text x="112.8" y="93.6">MTDI/GPIO12/ADC2_CH5</text>
<text x="154.9" y="91">ADC2_CH2/GPIO2</text>
<text x="154.9" y="93.6">ADC2_CH0/GPIO4</text>
<text x="213.4" y="94.8">D1</text>
<text x="112.8" y="96.1">MTCK/GPIO13/ADC2_CH4</text>
<text x="112.8" y="98.7">MTMS/GPIO14/ADC2_CH6</text>
<text x="112.8" y="101.2">MTDO/GPIO15/ADC2_CH3</text>
<text x="164.6" y="98.7">GPIO18</text>
<text x="164.6" y="101.2">GPIO19</text>
<text x="165.8" y="96.1">GPIO5</text>
<text x="213.4" y="97.4">1N4148</text>
<text x="112.8" y="106.3">VDET_1/GPIO34/ADC1_CH6</text>
<text x="164.6" y="103.7">GPIO21</text>
<text x="164.6" y="106.3">GPIO22</text>
<text x="205.7" y="106.3">R5</text>
<text x="84.9" y="112.6">D3</text>
<text x="99.1" y="112.6">D4</text>
<text x="112.8" y="108.8">VDET_2/GPIO35/ADC1_CH7</text>
<text x="112.8" y="111.4">SENSOR_VP/GPIO36/ADC1_CH0</text>
<text x="112.8" y="113.9">SENSOR_VN/GPIO39/ADC1_CH3</text>
<text x="146.5" y="111.4">DAC_1/ADC2_CH8/GPIO25</text>
<text x="146.5" y="113.9">DAC_2/ADC2_CH9/GPIO26</text>
<text x="164.6" y="108.8">GPIO23</text>
<text x="191.7" y="108.1">R13</text>
<text x="191.7" y="110.6">10K</text>
<text x="205.7" y="108.8">4k7</text>
<text x="62.5" y="117.2">D5</text>
<text x="80.7" y="115.2">BL_LED</text>
<text x="99.1" y="115.2">R_LED</text>
<text x="153.7" y="116.4">ADC2_CH7/GPIO27</text>
<text x="192.6" y="118.5">Q2</text>
<text x="63.4" y="124.1">R10</text>
<text x="83.7" y="125.3">R11</text>
<text x="99.1" y="125.3">R12</text>
<text x="157.5" y="124.1">SD_CLK/GPIO6</text>
<text x="180.7" y="122.5">100</text>
<text x="181.5" y="120.2">R5</text>
<text x="189" y="121">BS170</text>
<text x="63.5" y="126.6">100</text>
<text x="85" y="127.9">33</text>
<text x="99.1" y="127.9">120</text>
<text x="155.4" y="126.6">SD_DATA0/GPIO7</text>
<text x="155.4" y="129.1">SD_DATA1/GPIO8</text>
<text x="155.4" y="131.7">SD_DATA2/GPIO9</text>
<text x="221.2" y="131.2">FL1</text>
<text x="154.2" y="134.2">SD_DATA3/GPIO10</text>
<text x="167.5" y="136.8">CMD</text>
<text x="221.2" y="133.7">1.6mH</text>
<text x="143.1" y="142.5" transform="rotate(-90 143.1 142.5)">GND</text>
<text x="164.6" y="139.3">GPIO16</text>
<text x="164.6" y="141.8">GPIO17</text>
<text x="193" y="139.3">R14</text>
<text x="193" y="141.8">10K</text>
<text x="204.3" y="141.8">C9</text>
<text x="221" y="141.8">C10</text>
<text x="202" y="144.4">100n</text>
</g>
<g font-size="1.8" fill="#a90000">
<text x="43.7" y="62">1</text>
<text x="56.4" y="62">3</text>
<text x="50.5" y="68" transform="rotate(-90 50.5 68)">2</text>
<text x="142" y="77.5" transform="rotate(-90 142 77.5)">19</text>
<text x="144.5" y="76.9" transform="rotate(-90 144.5 76.9)">1</text>
<text x="109.8" y="79.8">2</text>
<text x="172.7" y="79.8">35</text>
<text x="172.7" y="82.3">34</text>
<text x="33.6" y="88.6">2</text>
<text x="109.8" y="84.8">7</text>
<text x="109.8" y="87.4">8</text>
<text x="172.7" y="87.4">25</text>
<text x="172.7" y="89.9">24</text>
<text x="33.6" y="91.2">1</text>
<text x="109.2" y="92.5">13</text>
<text x="109.2" y="95">15</text>
<text x="172.7" y="92.5">26</text>
<text x="172.7" y="95">29</text>
<text x="109.2" y="97.5">12</text>
<text x="109.2" y="100.1">23</text>
<text x="172.7" y="97.5">30</text>
<text x="172.7" y="100.1">31</text>
<text x="109.8" y="105.2">5</text>
<text x="109.8" y="107.7">6</text>
<text x="172.7" y="102.6">33</text>
<text x="172.7" y="105.2">36</text>
<text x="172.7" y="107.7">37</text>
<text x="109.8" y="110.2">3</text>
<text x="109.8" y="112.8">4</text>
<text x="172.7" y="112.8">10</text>
<text x="173.3" y="110.2">9</text>
<text x="172.7" y="115.3">11</text>
<text x="172.7" y="122.9">20</text>
<text x="172.7" y="125.5">21</text>
<text x="192.3" y="124.2">2</text>
<text x="197.9" y="120.1" transform="rotate(-90 197.9 120.1)">1</text>
<text x="220.7" y="120.1" transform="rotate(-90 220.7 120.1)">3</text>
<text x="225.8" y="120.1" transform="rotate(-90 225.8 120.1)">1</text>
<text x="172.7" y="128">22</text>
<text x="172.7" y="130.6">16</text>
<text x="197.9" y="127.7" transform="rotate(-90 197.9 127.7)">3</text>
<text x="220.7" y="127.7" transform="rotate(-90 220.7 127.7)">4</text>
<text x="225.8" y="127.7" transform="rotate(-90 225.8 127.7)">2</text>
<text x="172.7" y="133.1">17</text>
<text x="172.7" y="135.6">18</text>
<text x="172.7" y="138.2">27</text>
<text x="172.7" y="140.7">28</text>
<text x="142" y="146.1" transform="rotate(-90 142 146.1)">14</text>
</g>
<g font-size="1.8" fill="#725600">
<text x="233.9" y="116.4">fire_low</text>
<text x="233.9" y="119">Vbatt</text>
<text x="233.9" y="121.5">GND</text>
</g>
<g font-size="1.4" fill="#0f0f0f">
<text x="118.1" y="51.8">Power_IN</text>
<text x="135.9" y="62">5v_Vcc</text>
<text x="210.5" y="104.1" transform="rotate(-90 210.5 104.1)">Power_IN</text>
<text x="217.2" y="115.3">Trigger_Out</text>
</g>
<text font-size="1.4" fill="#006464" x="62.4" y="119.6">LED_Gr/Amb</text>
<text font-size="1.2" fill="#006464" x="220.9" y="144.2">10uF</text>
</svg>
